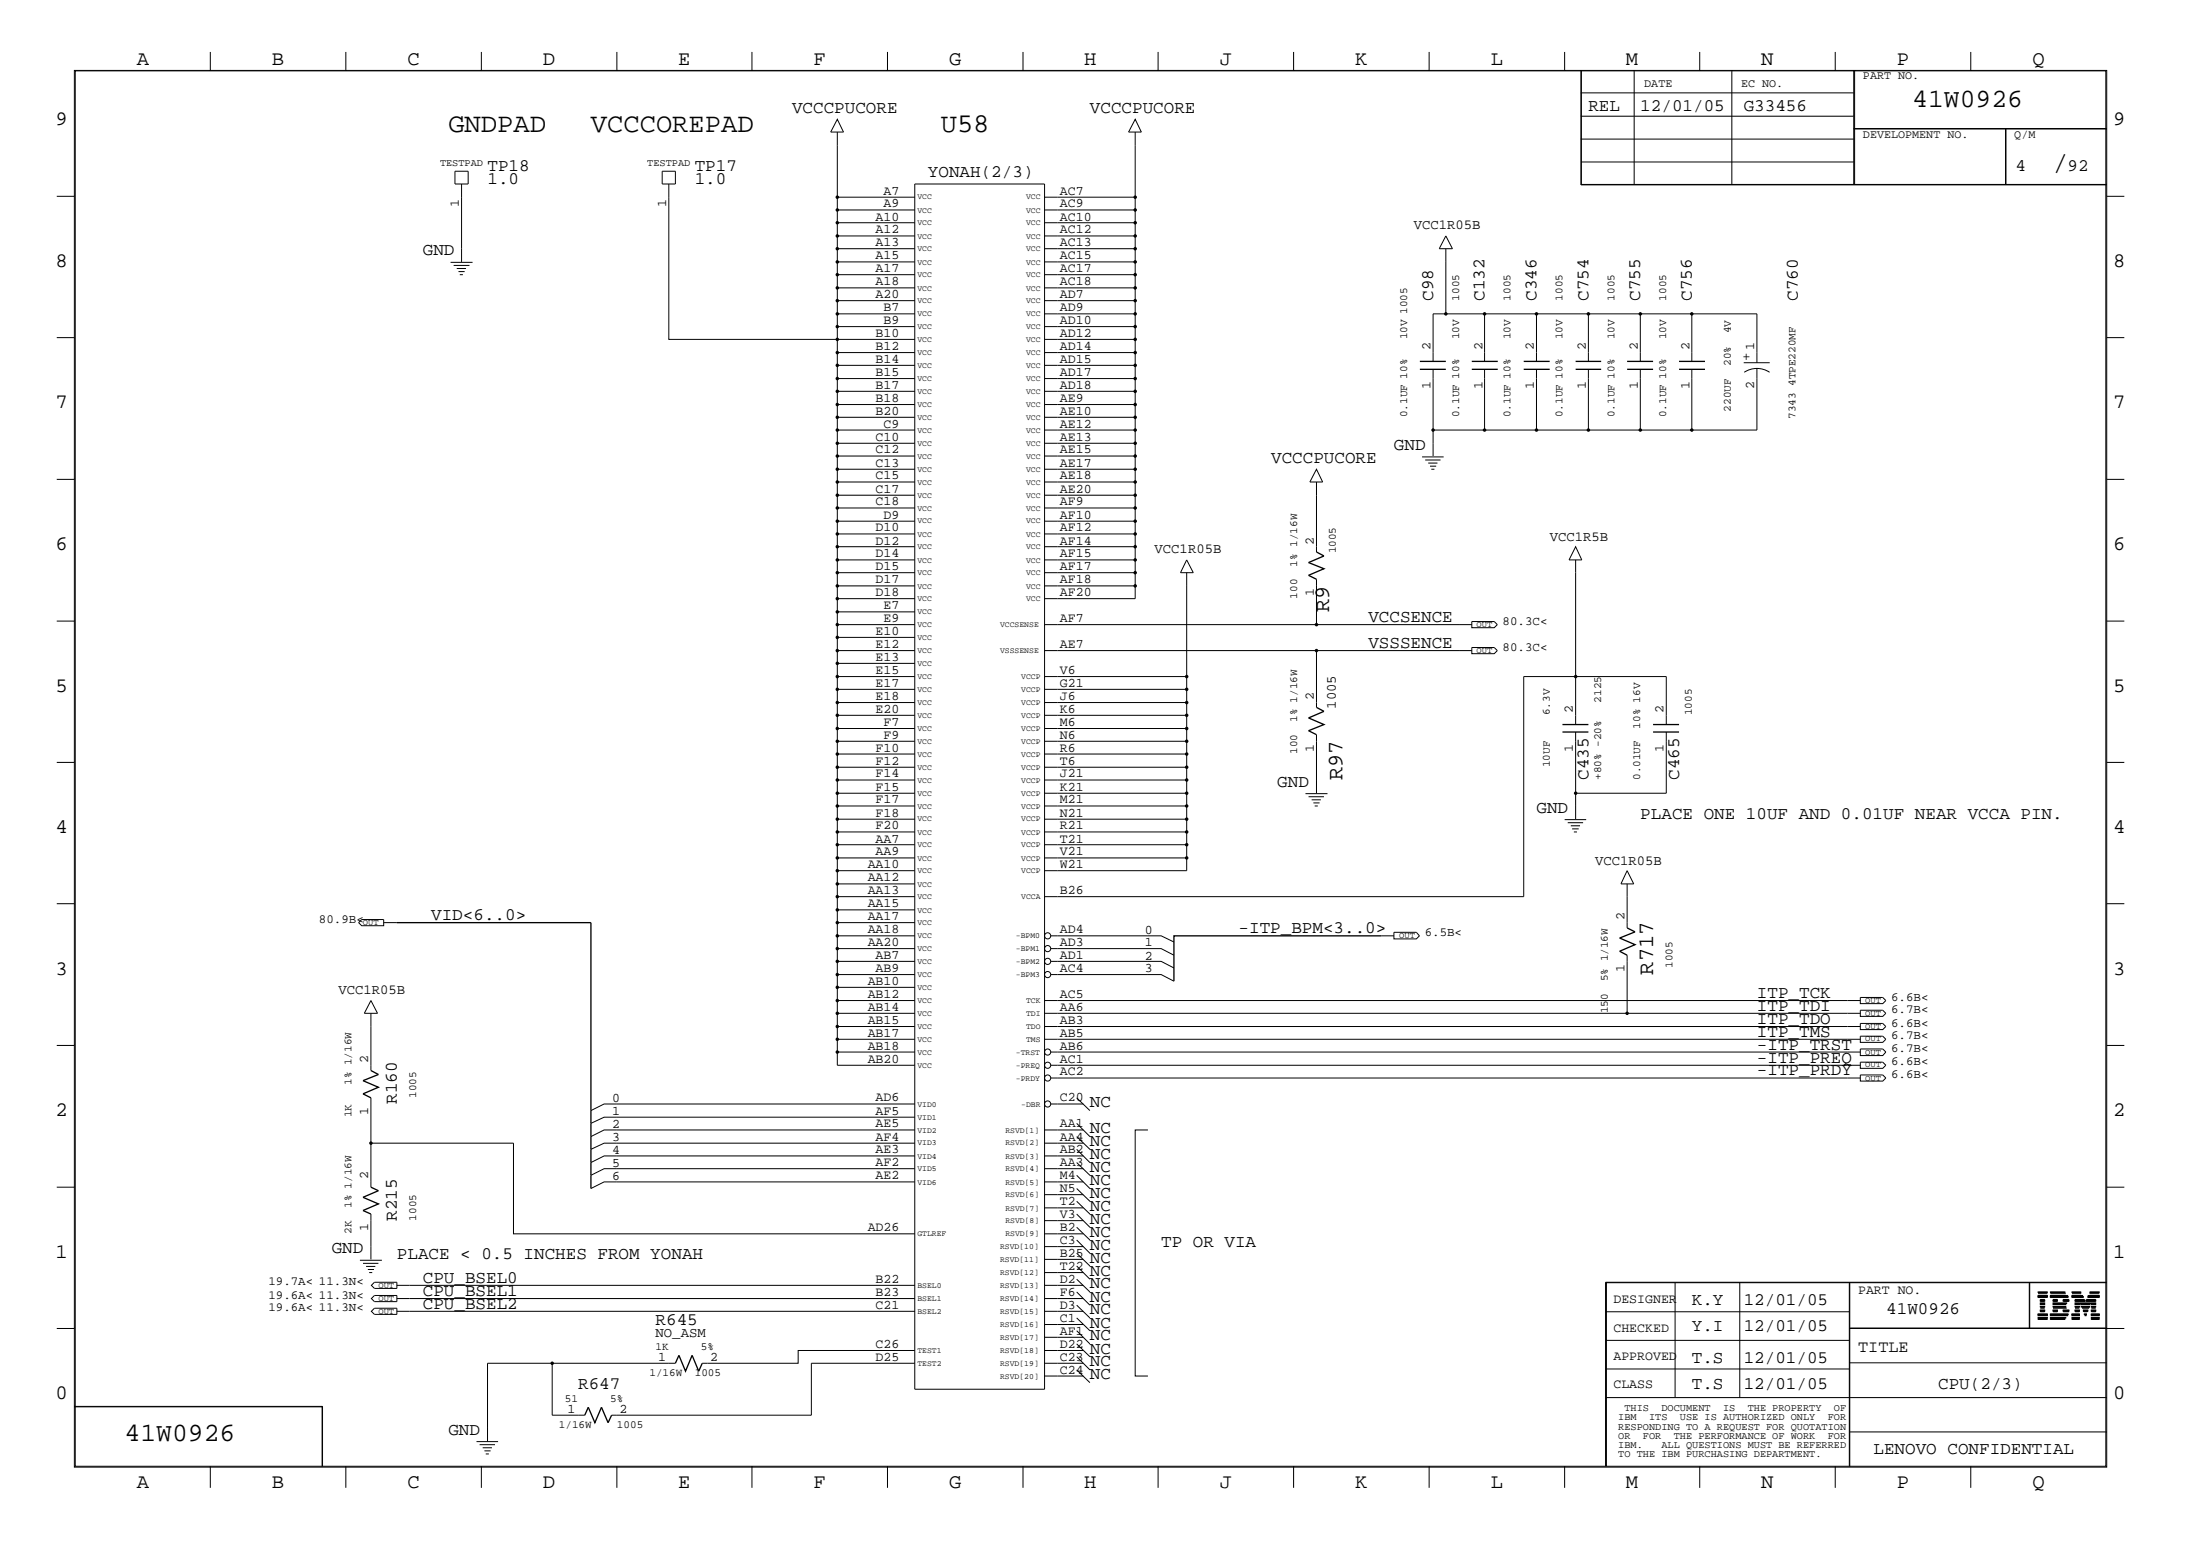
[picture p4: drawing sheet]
<svg xmlns="http://www.w3.org/2000/svg" width="423mm" height="300mm" viewBox="0 0 423 300" stroke-linecap="round" stroke-linejoin="round" font-family="sans-serif">
<g fill="none" stroke="#000" stroke-width=".19">
<path d="M14.3 13.5h391.1v268.7h-391.1zM14.5 13.6h390.7v268.4h-390.7zM40.5 10v3.5M66.5 10v3.5M92.6 10v3.5M118.7 10v3.5M144.7 10v3.5M170.8 10v3.5M196.9 10v3.5M222.8 10v3.5M248.9 10v3.5M275 10v3.5"/>
<path d="M301.1 10v3.5M304.2 13.5v22.1h101.2M304.2 17.9h52.5M304.3 13.5v22.1M314.5 13.5v22.1M327.1 10v3.5M333.2 13.5v22.1M353.1 10v3.5M356.7 13.5v22.1M356.9 13.5v22.1M379.2 10v3.5M10.9 37.8h3.4"/>
<path d="M87.5 32.9h2.6v2.5h-2.6zM88.8 35.4v15M127.4 32.9h2.6v2.5h-2.6zM128.7 35.4v29.9h47.3M161.1 22.9l1.2 2.5h-2.4zM161.1 25.4v179.5h14.9M161.1 37.9h14.9M176 35.4h25v231.8h-25zM201 37.9h17.4M218.4 22.9l1.2 2.5h-2.4zM218.4 25.4v89.7h-17.4M304.2 35.5h101.2"/>
<path d="M304.2 26.8h52.5M304.2 22.4h52.5M304.3 31.2h52.4M356.7 24.8h48.7M356.7 24.7h48.7M385.9 24.8v10.8M386 24.8v10.8M405.4 37.8h3.4M86.7 50.5h4.2M87.3 51.1h3M87.9 51.6h1.8M88.2 52.2h1.2"/>
<path d="M88.5 52.8h.6M161.1 52.8h14.9M161.1 57.8h14.9M161.1 55.4h14.9M161.1 50.4h14.9M161.1 47.8h14.9M161.1 45.4h14.9M161.1 42.8h14.9M161.1 40.4h14.9M201 52.8h17.4M201 57.8h17.4M201 55.4h17.4"/>
<path d="M201 50.4h17.4M201 47.8h17.4M201 45.4h17.4M201 42.8h17.4M201 40.4h17.4M278.2 45.4l1.3 2.4h-2.6zM278.2 47.8v12.6M10.9 64.9h3.4M161.1 77.8h14.9M161.1 75.3h14.9M161.1 72.8h14.9M161.1 70.3h14.9"/>
<path d="M161.1 67.8h14.9M161.1 62.8h14.9M161.1 60.4h14.9M201 77.8h17.4M201 75.3h17.4M201 72.8h17.4M201 70.3h17.4M201 67.8h17.4M201 65.3h17.4M201 62.8h17.4M201 60.4h17.4M275.8 69.5v-9.1h62.3v9.4"/>
<path d="M275.8 71v11.7M285.7 60.4v9.1M285.7 71v11.7M295.7 60.4v9.1M295.7 71v11.7M305.6 60.4v9.1M305.6 71v11.7M315.6 60.4v9.1M315.6 71v11.7M325.5 60.4v9.1M325.5 71v11.7M335.5 69.8h5"/>
<path d="M335.6 71.6a4.4 4.4 0 0 1 4.9 0M338.1 70.8v11.9h-52.4M405.4 64.9h3.4M10.9 92.2h3.4M161.1 97.7h14.9M161.1 95.3h14.9M161.1 92.7h14.9M161.1 90.3h14.9M161.1 87.7h14.9M161.1 85.3h14.9M161.1 82.7h14.9M161.1 80.3h14.9"/>
<path d="M201 97.7h17.4M201 95.3h17.4M201 92.7h17.4M201 90.3h17.4M201 87.7h17.4M201 85.3h17.4M201 82.7h17.4M201 80.3h17.4M253.3 90.3l1.2 2.4h-2.4zM253.3 92.7v13.5M273.6 87.9h4.2M274.2 88.5h3"/>
<path d="M274.8 89.1h1.8M275.2 89.7h1.2M275.4 90.3h.6M285.7 82.7h-9.9v5M405.4 92.2h3.4M10.9 119.5h3.4M161.1 115.1h14.9M161.1 112.7h14.9M161.1 110.2h14.9M161.1 107.7h14.9M161.1 105.2h14.9M161.1 102.7h14.9"/>
<path d="M161.1 100.2h14.9M161.1 117.7h14.9M201 112.7h17.4M201 110.2h17.4M201 107.7h17.4M201 105.2h17.4M201 102.7h17.4M201 100.2h17.4M228.3 110.2v57.3h-27.3M228.3 107.7l1.3 2.5h-2.4zM253.3 111.4v8.7M283.2 119.5h4.3l.6 .6-.6 .6h-4.3z"/>
<path d="M303.2 105.2l1.2 2.5h-2.5zM303.2 107.7v31.7M405.4 119.5h3.4M161.1 137.6h14.9M161.1 135.1h14.9M161.1 132.6h14.9M161.1 130.1h14.9M161.1 125.1h14.9M161.1 120.1h14.9M161.1 127.6h14.9M161.1 122.6h14.9M201 125.1h52.3v11"/>
<path d="M201 137.6h27.3M201 135.1h27.3M201 132.6h27.3M201 130.1h27.3M201 120.1h82.2M253.3 125.1h29.9M283.2 124.5h4.3l.6 .6-.6 .6h-4.3zM320.6 139.4v-9.3h-27.4v42.4h-92.2M10.9 146.6h3.4M161.1 155h14.9M161.1 157.6h14.9M161.1 152.6h14.9"/>
<path d="M161.1 150h14.9M161.1 147.6h14.9M161.1 145h14.9M161.1 142.6h14.9M161.1 140.1h14.9M201 155h27.3M201 157.6h27.3M201 152.6h27.3M201 150h27.3M201 147.6h27.3M201 145h27.3M201 142.6h27.3"/>
<path d="M201 140.1h27.3M251.2 152.7h4.2M251.8 153.2h3M252.4 153.8h1.8M252.7 154.4h1.2M253 155h.6M253.3 141.3v11.3M301.1 157.6h4.1M301.7 158.2h2.9M302.3 158.8h1.7M302.5 159.4h1.3M303.2 140.8v16.8"/>
<path d="M320.6 140.8v11.8h-17.4M405.4 146.6h3.4M10.9 173.8h3.4M69 177.5l.6-.6h4.2v1.2h-4.2zM73.8 177.5h2.6M161.1 172.5h14.9M161.1 167.5h14.9M161.1 165h14.9M161.1 162.5h14.9M161.1 160h14.9M161.1 177.5h14.9M161.1 175h14.9"/>
<path d="M161.1 170h14.9M201 165h27.3M201 162.5h27.3M201 160h27.3M268.2 179.3h4.3l.6 .7-.6 .6h-4.3zM302.9 160h.5M313.1 167.5l1.3 2.5h-2.5zM313.1 170v8.5M405.4 173.8h3.4M71.4 194.9v11M71.4 192.4l1.2 2.5h-2.5zM161.1 194.9h14.9"/>
<path d="M161.1 199.9h14.9M161.1 197.4h14.9M161.1 192.4h14.9M161.1 187.5h14.9M161.1 184.9h14.9M161.1 182.5h14.9M161.1 180h14.9M161.1 189.9h14.9M201 194.9h157M201 199.9h157M201 197.4h157M201 192.4h157"/>
<path d="M202.2 187.5h21.2l2.5 1.2M202.2 184.9h21.2l2.5 1.3M202.2 182.5h21.2l2.5 1.2M202.2 180h21.2l2.5 1.2M265.8 180h2.4M313.1 183.7v11.2M358 194.3h4.3l.6 .6-.6 .6h-4.3zM358 191.9h4.3l.6 .5-.6 .6h-4.3zM358 199.3h4.3l.6 .6-.6 .6h-4.3zM358 196.9h4.3l.6 .5-.6 .6h-4.3zM10.9 201.1h3.4M71.4 219.9h27.4v17.4h77.2"/>
<path d="M71.4 211.2v17.1M161.1 202.4h14.9M176 217.3h-59.8l-2.5 1.3M176 212.3h-59.8l-2.5 1.3M176 214.9h-59.8l-2.5 1.2M176 219.9h-59.8l-2.5 1.2M201 219.9h7.4M201 217.3h7.4M202.2 212.3h6.2M202.2 207.3h155.8M202.2 204.9h155.8M202.2 202.4h155.8"/>
<path d="M207.2 211.2l2.5 2.4M207.2 218.6l2.5 2.5M207.2 216.1l2.5 2.5M220.9 217.3h-2.5v47.4h2.5M358 206.8h4.3l.6 .5-.6 .6h-4.3zM358 204.3h4.3l.6 .6-.6 .6h-4.3zM358 201.8h4.3l.6 .6-.6 .6h-4.3zM405.4 201.1h3.4M10.9 228.3h3.4M71.4 233.5v8.7M176 227.3h-59.8l-2.5 1.3M176 224.8h-59.8l-2.5 1.3"/>
<path d="M176 222.3h-59.8l-2.5 1.3M201 239.8h7.4M201 237.3h7.4M201 234.8h7.4M201 232.3h7.4M201 229.8h7.4M201 227.3h7.4M201 224.8h7.4M201 222.3h7.4M207.2 236.1l2.5 2.4M207.2 238.5l2.5 2.5M207.2 221.1l2.5 2.5"/>
<path d="M207.2 226.1l2.5 2.5M207.2 228.6l2.5 2.5M207.2 231.1l2.5 2.4M207.2 233.5l2.5 2.6M207.2 223.6l2.5 2.5M405.4 228.3h3.4M10.9 255.5h3.4M69.3 242.4h4.2M69.9 243h2.9M70.4 243.6h1.8M70.8 244.2h1.2M71 244.8h.6"/>
<path d="M71.5 249.8l.6-.6h4.3v1.2h-4.3zM71.5 247.2l.6-.6h4.3v1.2h-4.3zM72.1 251.6h4.3v1.2h-4.3l-.6-.6zM76.4 252.2h99.6M76.4 249.8h99.6M76.4 247.2h99.6M176 259.8h-22.4v2.4h-18.5M201 244.8h7.4M201 259.8h7.4M201 257.2h7.4M201 254.8h7.4M201 252.2h7.4"/>
<path d="M201 249.8h7.4M201 247.2h7.4M201 242.2h7.4M207.2 253.5l2.5 2.4M207.2 255.9l2.5 2.6M207.2 258.5l2.5 2.4M207.2 241l2.5 2.5M207.2 246l2.5 2.5M207.2 248.5l2.5 2.5M207.2 251l2.5 2.5M207.2 243.5l2.5 2.5M308.9 246.7h96.5"/>
<path d="M308.9 257.8h47M308.9 252.3h47M309.1 246.6v35.4M322.3 246.6v22.2M334.8 246.6v22.2M355.9 246.6v35.4M355.9 255.4h49.5M355.9 255.5h52.9M390.5 246.6v8.9M390.6 246.6v8.9M392.2 253.7h1.8zM392.2 253.6h1.8z"/>
<path d="M392.2 253.4l1.8 .1zM392.2 253l1.8 .1zM392.2 252.8l1.8 .1zM392.2 252.7l1.8 .1zM392.2 249.4l1.8 .1zM392.2 249.3l1.8 .1zM392.2 249.2l1.8 .1zM392.2 248.8h1.8zM392.2 248.7h1.8zM392.2 248.5l1.8 .1zM392.6 252.3h.8zM392.6 252.1l.8 .1z"/>
<path d="M392.6 252l.8 .1zM392.6 251.6h.8zM392.6 251.5h.8zM392.6 251.3l.8 .1zM392.6 250.9l.8 .1zM392.6 250.8h.8zM392.6 250.6l.8 .1zM392.6 250.2l.8 .1zM392.6 250l.8 .1zM392.6 249.9h.8zM394.5 253.7h2.8zM394.5 253.6h2.9z"/>
<path d="M394.5 253.4l3 .1zM394.5 248.8h3zM394.5 248.7h2.9zM394.5 248.5l2.8 .1zM394.5 253l3.3 .1zM394.5 252.8l3.4 .1zM394.5 252.7l3.4 .1zM394.5 249.4l3.4 .1zM394.5 249.3l3.4 .1zM394.5 249.2l3.3 .1zM395.1 251.6h2.6zM395.1 251.5h2.5z"/>
<path d="M395.1 251.3l2.4 .1zM395.1 250.9l2.4 .1zM395.1 250.8h2.5zM395.1 250.6l2.6 .1zM395.1 252.3h.8zM395.1 252.1l.8 .1zM395.1 252l.8 .1zM395.1 250.2l.8 .1zM395.1 250l.8 .1zM395.1 249.9h.8zM397 252.3h1.1zM397 252.1l1.1 .1z"/>
<path d="M397 252l1.1 .1zM397 250.2l1.1 .1zM397 250l1.1 .1zM397 249.9h1.1zM398.7 253.7h1.4zM398.7 253.6h1.4zM398.7 253.4l1.4 .1zM398.7 253l1.4 .1zM398.7 252.8l1.4 .1zM398.7 252.7l1.4 .1zM398.7 249.4l2.2 .1zM398.7 249.3l2.1 .1z"/>
<path d="M398.7 249.2l2 .1zM398.7 248.8h1.8zM398.7 248.7h1.8zM398.7 248.5l1.7 .1zM399.3 252.3h.8zM399.3 252.1l.8 .1zM399.3 252l.8 .1zM399.3 251.6h.8zM399.3 251.5h.8zM399.3 251.3l.8 .1zM399.3 250.9l.8 .1zM399.3 250.8h.8z"/>
<path d="M399.3 250.6l.8 .1zM399.3 250.2l1.9 .1zM399.3 250l1.9 .1zM399.3 249.9h1.8zM400.3 250.6l2 .1zM400.4 250.9l1.8 .1zM400.4 250.8h1.8zM400.5 251.3l1.6 .1zM400.6 251.5h1.5zM400.6 251.6h1.4zM400.9 252.1l.8 .1zM400.9 252l.8 .1z"/>
<path d="M401 252.3h.7zM401.1 252.7l.4 .1zM401.2 252.8l.3 .1zM401.2 253l.2 .1zM401.4 250.2l1.9 .1zM401.5 250l1.8 .1zM401.5 249.9h1.8zM401.7 249.4l2.2 .1zM401.8 249.3l2.1 .1zM401.8 249.2l2.1 .1zM402.1 248.8h1.8zM402.1 248.7h1.8z"/>
<path d="M402.2 248.5l1.7 .1zM402.4 253.7h1.5zM402.4 253.6h1.5zM402.4 253.4l1.5 .1zM402.4 253l1.5 .1zM402.4 252.8l1.5 .1zM402.4 252.7l1.5 .1zM402.4 252.3h.9zM402.4 252.1l.9 .1zM402.4 252l.9 .1zM402.4 251.6h.9zM402.4 251.5h.9z"/>
<path d="M402.4 251.3l.9 .1zM402.4 250.9l.9 .1zM402.4 250.8h.9zM402.4 250.6l.9 .1zM405.4 246.6h-96.5v35.4M14.3 270.5h47.8v11.5M14.3 270.6h47.8M62 270.5v11.5M91.7 277.3h4.1M92.3 277.9h3M92.9 278.5h1.8M93.2 279.1h1.2"/>
<path d="M93.5 279.7h.6M106.3 262.2v10h6.2M130 262.2h-36.2v15M176 262.2h-19.9v10h-38.4M201 262.2h7.4M201 264.7h7.4M207.2 260.9l2.5 2.6M207.2 263.5l2.5 2.4M308.9 268.8h96.5M308.9 263.3h47M355.9 275.4h49.5M355.9 262.1h49.5"/>
<path d="M40.5 282v4.2M66.5 282v4.2M92.6 282v4.2M118.7 282v4.2M144.7 282v4.2M170.8 282v4.2M196.9 282v4.2M222.8 282v4.2M248.9 282v4.2M275 282v4.2M301.1 282v4.2M327.1 282v4.2"/>
<path d="M353.1 282v4.2M379.2 282v4.2"/>
<circle cx="201.6" cy="187.5" r=".59"/>
<circle cx="201.6" cy="184.9" r=".59"/>
<circle cx="201.6" cy="180" r=".59"/>
<circle cx="201.6" cy="182.5" r=".59"/>
<circle cx="201.6" cy="207.3" r=".59"/>
<circle cx="201.6" cy="202.4" r=".59"/>
<circle cx="201.6" cy="204.9" r=".59"/>
<circle cx="201.6" cy="212.3" r=".59"/>
</g>
<g fill="none" stroke="#000" stroke-width=".25">
<path d="M273.2 71h5M273.2 69.5h5M283.2 71h5M283.2 69.5h5M293.2 71h5M293.2 69.5h5M303.2 71h4.9M303.2 69.5h4.9M313.1 71h5M313.1 69.5h5M323.1 71h5M323.1 69.5h5"/>
<path d="M253.3 106.2l1.5 .7-3 1.3 3 1.2-3 1.3 1.5 .7M253.3 136.1l1.5 .7-3 1.3 3 1.3-3 1.1 1.5 .8M300.7 139.4h4.9M318.1 139.4h5M300.7 140.8h4.9M318.1 140.8h5M76.4 177.5h37.3v51.1M313.1 178.5l1.5 .7-2.9 1.2 2.9 1.3-2.9 1.3 1.4 .7M265.8 180h-39.9v8.7M71.4 205.9l1.4 .8-2.9 1.2 2.9 1.2-2.9 1.3 1.5 .8M71.4 228.3l1.4 .7-2.9 1.3 2.9 1.3-2.9 1.2 1.5 .7M112.5 272.2l.7-1.5 1.3 2.9 1.2-2.9 1.3 2.9 .7-1.4"/>
<path d="M130 262.2l.6-1.5 1.3 3 1.3-3 1.3 3 .6-1.5"/>
</g>
<g fill="#000">
<circle cx="161.1" cy="37.9" r=".34"/>
<circle cx="218.4" cy="37.9" r=".34"/>
<circle cx="161.1" cy="47.8" r=".34"/>
<circle cx="161.1" cy="42.8" r=".34"/>
<circle cx="161.1" cy="40.4" r=".34"/>
<circle cx="161.1" cy="57.8" r=".34"/>
<circle cx="161.1" cy="45.4" r=".34"/>
<circle cx="161.1" cy="55.4" r=".34"/>
<circle cx="161.1" cy="50.4" r=".34"/>
<circle cx="161.1" cy="52.8" r=".34"/>
<circle cx="218.4" cy="52.8" r=".34"/>
<circle cx="218.4" cy="57.8" r=".34"/>
<circle cx="218.4" cy="45.4" r=".34"/>
<circle cx="218.4" cy="50.4" r=".34"/>
<circle cx="218.4" cy="55.4" r=".34"/>
<circle cx="218.4" cy="40.4" r=".34"/>
<circle cx="218.4" cy="42.8" r=".34"/>
<circle cx="218.4" cy="47.8" r=".34"/>
<circle cx="161.1" cy="72.8" r=".34"/>
<circle cx="161.1" cy="67.8" r=".34"/>
<circle cx="161.1" cy="60.4" r=".34"/>
<circle cx="161.1" cy="62.8" r=".34"/>
<circle cx="161.1" cy="65.3" r=".34"/>
<circle cx="161.1" cy="70.3" r=".34"/>
<circle cx="161.1" cy="77.8" r=".34"/>
<circle cx="161.1" cy="75.3" r=".34"/>
<circle cx="218.4" cy="75.3" r=".34"/>
<circle cx="218.4" cy="60.4" r=".34"/>
<circle cx="218.4" cy="77.8" r=".34"/>
<circle cx="218.4" cy="65.3" r=".34"/>
<circle cx="218.4" cy="72.8" r=".34"/>
<circle cx="218.4" cy="67.8" r=".34"/>
<circle cx="218.4" cy="70.3" r=".34"/>
<circle cx="218.4" cy="62.8" r=".34"/>
<circle cx="278.2" cy="60.4" r=".34"/>
<circle cx="285.7" cy="60.4" r=".34"/>
<circle cx="295.7" cy="60.4" r=".34"/>
<circle cx="305.6" cy="60.4" r=".34"/>
<circle cx="315.6" cy="60.4" r=".34"/>
<circle cx="325.5" cy="60.4" r=".34"/>
<circle cx="161.1" cy="87.7" r=".34"/>
<circle cx="161.1" cy="80.3" r=".34"/>
<circle cx="161.1" cy="85.3" r=".34"/>
<circle cx="161.1" cy="97.7" r=".34"/>
<circle cx="161.1" cy="82.7" r=".34"/>
<circle cx="161.1" cy="90.3" r=".34"/>
<circle cx="161.1" cy="92.7" r=".34"/>
<circle cx="161.1" cy="95.2" r=".34"/>
<circle cx="218.4" cy="87.7" r=".34"/>
<circle cx="218.4" cy="85.3" r=".34"/>
<circle cx="218.4" cy="97.7" r=".34"/>
<circle cx="218.4" cy="82.7" r=".34"/>
<circle cx="218.4" cy="90.3" r=".34"/>
<circle cx="218.4" cy="92.7" r=".34"/>
<circle cx="218.4" cy="95.2" r=".34"/>
<circle cx="218.4" cy="80.3" r=".34"/>
<circle cx="275.8" cy="82.7" r=".34"/>
<circle cx="285.7" cy="82.7" r=".34"/>
<circle cx="295.7" cy="82.7" r=".34"/>
<circle cx="305.6" cy="82.7" r=".34"/>
<circle cx="315.6" cy="82.7" r=".34"/>
<circle cx="325.5" cy="82.7" r=".34"/>
<circle cx="161.1" cy="105.2" r=".34"/>
<circle cx="161.1" cy="115.1" r=".34"/>
<circle cx="161.1" cy="117.7" r=".34"/>
<circle cx="161.1" cy="107.7" r=".34"/>
<circle cx="161.1" cy="102.7" r=".34"/>
<circle cx="161.1" cy="100.2" r=".34"/>
<circle cx="161.1" cy="110.2" r=".34"/>
<circle cx="161.1" cy="112.7" r=".34"/>
<circle cx="218.4" cy="100.2" r=".34"/>
<circle cx="218.4" cy="102.7" r=".34"/>
<circle cx="218.4" cy="112.7" r=".34"/>
<circle cx="218.4" cy="110.2" r=".34"/>
<circle cx="218.4" cy="105.2" r=".34"/>
<circle cx="218.4" cy="107.7" r=".34"/>
<circle cx="161.1" cy="137.6" r=".34"/>
<circle cx="161.1" cy="135.1" r=".34"/>
<circle cx="161.1" cy="125.1" r=".34"/>
<circle cx="161.1" cy="130.1" r=".34"/>
<circle cx="161.1" cy="132.6" r=".34"/>
<circle cx="161.1" cy="127.6" r=".34"/>
<circle cx="161.1" cy="122.6" r=".34"/>
<circle cx="161.1" cy="120.1" r=".34"/>
<circle cx="228.3" cy="130.1" r=".34"/>
<circle cx="228.3" cy="132.6" r=".34"/>
<circle cx="228.3" cy="137.6" r=".34"/>
<circle cx="228.3" cy="135.1" r=".34"/>
<circle cx="253.3" cy="120.1" r=".34"/>
<circle cx="253.3" cy="125.1" r=".34"/>
<circle cx="303.2" cy="130.1" r=".34"/>
<circle cx="161.1" cy="140.1" r=".34"/>
<circle cx="161.1" cy="147.6" r=".34"/>
<circle cx="161.1" cy="152.6" r=".34"/>
<circle cx="161.1" cy="155" r=".34"/>
<circle cx="161.1" cy="157.6" r=".34"/>
<circle cx="161.1" cy="145" r=".34"/>
<circle cx="161.1" cy="142.6" r=".34"/>
<circle cx="161.1" cy="150" r=".34"/>
<circle cx="228.3" cy="147.6" r=".34"/>
<circle cx="228.3" cy="140.1" r=".34"/>
<circle cx="228.3" cy="155" r=".34"/>
<circle cx="228.3" cy="157.6" r=".34"/>
<circle cx="228.3" cy="145" r=".34"/>
<circle cx="228.3" cy="152.6" r=".34"/>
<circle cx="228.3" cy="150" r=".34"/>
<circle cx="228.3" cy="142.6" r=".34"/>
<circle cx="303.2" cy="152.6" r=".34"/>
<circle cx="161.1" cy="167.5" r=".34"/>
<circle cx="161.1" cy="177.5" r=".34"/>
<circle cx="161.1" cy="162.5" r=".34"/>
<circle cx="161.1" cy="165" r=".34"/>
<circle cx="161.1" cy="170" r=".34"/>
<circle cx="161.1" cy="175" r=".34"/>
<circle cx="161.1" cy="160" r=".34"/>
<circle cx="161.1" cy="172.5" r=".34"/>
<circle cx="228.3" cy="162.5" r=".34"/>
<circle cx="228.3" cy="165" r=".34"/>
<circle cx="228.3" cy="160" r=".34"/>
<circle cx="161.1" cy="192.4" r=".34"/>
<circle cx="161.1" cy="199.9" r=".34"/>
<circle cx="161.1" cy="189.9" r=".34"/>
<circle cx="161.1" cy="180" r=".34"/>
<circle cx="161.1" cy="182.5" r=".34"/>
<circle cx="161.1" cy="194.9" r=".34"/>
<circle cx="161.1" cy="197.4" r=".34"/>
<circle cx="161.1" cy="184.9" r=".34"/>
<circle cx="161.1" cy="187.5" r=".34"/>
<circle cx="313.1" cy="194.9" r=".34"/>
<circle cx="71.4" cy="219.9" r=".34"/>
<circle cx="161.1" cy="202.4" r=".34"/>
<circle cx="106.3" cy="262.2" r=".34"/>
</g>
<g font-size="5.2">
<text x="86.3" y="25.4">GNDPAD</text>
<text x="113.7" y="25.4">VCCCOREPAD</text>
<text x="181" y="25.4">U58</text>
<text x="395" y="32.9">/</text>
</g>
<g font-size="5.1">
<text x="368" y="20.5">41W0926</text>
<text x="24" y="277.2">41W0926</text>
</g>
<g font-size="4.2">
<text x="255.8" y="117.7" transform="rotate(-90 255.8 117.7)">R9</text>
<text x="258.3" y="150" transform="rotate(-90 258.3 150)">R97</text>
<text x="318.1" y="187.5" transform="rotate(-90 318.1 187.5)">R717</text>
</g>
<g font-size="4">
<text x="26.3" y="12.5">A</text>
<text x="52.3" y="12.5">B</text>
<text x="78.4" y="12.5">C</text>
<text x="104.5" y="12.5">D</text>
<text x="130.5" y="12.5">E</text>
<text x="156.5" y="12.5">F</text>
<text x="182.6" y="12.5">G</text>
<text x="208.6" y="12.5">H</text>
<text x="234.7" y="12.5">J</text>
<text x="260.8" y="12.5">K</text>
<text x="286.9" y="12.5">L</text>
<text x="312.8" y="12.5">M</text>
<text x="338.9" y="12.5">N</text>
<text x="365" y="12.5">P</text>
<text x="391.1" y="12.5">Q</text>
<text x="10.7" y="24.1">9</text>
<text x="406.7" y="24.1">9</text>
<text x="10.7" y="51.4">8</text>
<text x="406.7" y="51.4">8</text>
<text x="10.7" y="78.6">7</text>
<text x="406.7" y="78.6">7</text>
<text x="10.7" y="105.8">6</text>
<text x="406.7" y="105.8">6</text>
<text x="10.7" y="133.1">5</text>
<text x="406.7" y="133.1">5</text>
<text x="10.7" y="160.2">4</text>
<text x="406.7" y="160.2">4</text>
<text x="10.7" y="187.5">3</text>
<text x="406.7" y="187.5">3</text>
<text x="10.7" y="214.6">2</text>
<text x="406.7" y="214.6">2</text>
<text x="10.7" y="241.9">1</text>
<text x="406.7" y="241.9">1</text>
<text x="10.7" y="269.2">0</text>
<text x="406.7" y="269.2">0</text>
<text x="26.3" y="286.2">A</text>
<text x="52.3" y="286.2">B</text>
<text x="78.4" y="286.2">C</text>
<text x="104.5" y="286.2">D</text>
<text x="130.5" y="286.2">E</text>
<text x="156.5" y="286.2">F</text>
<text x="182.6" y="286.2">G</text>
<text x="208.6" y="286.2">H</text>
<text x="234.7" y="286.2">J</text>
<text x="260.8" y="286.2">K</text>
<text x="286.9" y="286.2">L</text>
<text x="312.8" y="286.2">M</text>
<text x="338.9" y="286.2">N</text>
<text x="365" y="286.2">P</text>
<text x="391.1" y="286.2">Q</text>
</g>
<g font-size="3.4">
<text x="152.4" y="21.7">VCCCPUCORE</text>
<text x="209.7" y="21.7">VCCCPUCORE</text>
<text x="305.6" y="21.4">REL</text>
<text x="315.6" y="21.4">12/01/05</text>
<text x="335.5" y="21.4">G33456</text>
<text x="93.8" y="35.4">1.0</text>
<text x="93.8" y="32.9">TP18</text>
<text x="133.7" y="32.9">TP17</text>
<text x="133.7" y="35.4">1.0</text>
<text x="178.6" y="34.1">YONAH(2/3)</text>
<text x="387.9" y="32.9">4</text>
<text x="397.8" y="32.9">92</text>
<text x="81.4" y="49.1">GND</text>
<text x="275.8" y="57.8" transform="rotate(-90 275.8 57.8)">C98</text>
<text x="285.7" y="57.8" transform="rotate(-90 285.7 57.8)">C132</text>
<text x="295.7" y="57.8" transform="rotate(-90 295.7 57.8)">C346</text>
<text x="305.6" y="57.8" transform="rotate(-90 305.6 57.8)">C754</text>
<text x="315.6" y="57.8" transform="rotate(-90 315.6 57.8)">C755</text>
<text x="325.5" y="57.8" transform="rotate(-90 325.5 57.8)">C756</text>
<text x="345.9" y="57.8" transform="rotate(-90 345.9 57.8)">C760</text>
<text x="244.6" y="89">VCCCPUCORE</text>
<text x="268.2" y="86.5">GND</text>
<text x="263.3" y="119.6">VCCSENCE</text>
<text x="263.3" y="124.6">VSSSENCE</text>
<text x="245.8" y="151.3">GND</text>
<text x="305.6" y="150" transform="rotate(-90 305.6 150)">C435</text>
<text x="323.1" y="150" transform="rotate(-90 323.1 150)">C465</text>
<text x="295.7" y="156.3">GND</text>
<text x="315.6" y="157.6">PLACE ONE 10UF AND 0.01UF NEAR VCCA PIN.</text>
<text x="83" y="177">VID&lt;6..0&gt;</text>
<text x="238.3" y="179.5">-ITP_BPM&lt;3..0&gt;</text>
<text x="338.1" y="191.9">ITP_TCK</text>
<text x="338.1" y="194.4">ITP_TDI</text>
<text x="338.1" y="196.9">ITP_TDO</text>
<text x="338.1" y="201.9">-ITP_TRST</text>
<text x="338.1" y="199.4">ITP_TMS</text>
<text x="338.1" y="206.8">-ITP_PRDY</text>
<text x="338.1" y="204.4">-ITP_PREQ</text>
<text x="76.4" y="212.3" transform="rotate(-90 76.4 212.3)">R160</text>
<text x="209.7" y="212.9">NC</text>
<text x="209.7" y="220.5">NC</text>
<text x="209.7" y="217.9">NC</text>
<text x="209.7" y="222.9">NC</text>
<text x="209.7" y="227.9">NC</text>
<text x="209.7" y="225.4">NC</text>
<text x="209.7" y="230.4">NC</text>
<text x="209.7" y="232.9">NC</text>
<text x="76.4" y="234.8" transform="rotate(-90 76.4 234.8)">R215</text>
<text x="209.7" y="237.9">NC</text>
<text x="209.7" y="235.4">NC</text>
<text x="223.4" y="239.8">TP OR VIA</text>
<text x="63.8" y="241">GND</text>
<text x="76.4" y="242.2">PLACE &lt; 0.5 INCHES FROM YONAH</text>
<text x="209.7" y="240.4">NC</text>
<text x="209.7" y="242.9">NC</text>
<text x="209.7" y="245.4">NC</text>
<text x="81.4" y="246.7">CPU_BSEL0</text>
<text x="81.4" y="249.3">CPU_BSEL1</text>
<text x="81.4" y="251.7">CPU_BSEL2</text>
<text x="209.7" y="247.8">NC</text>
<text x="209.7" y="250.4">NC</text>
<text x="325.5" y="251">K.Y</text>
<text x="335.5" y="251">12/01/05</text>
<text x="126.2" y="254.8">R645</text>
<text x="209.7" y="255.4">NC</text>
<text x="209.7" y="257.8">NC</text>
<text x="209.7" y="252.8">NC</text>
<text x="325.5" y="255.9">Y.I</text>
<text x="335.5" y="255.9">12/01/05</text>
<text x="363" y="252.7">41W0926</text>
<text x="209.7" y="260.3">NC</text>
<text x="209.7" y="262.8">NC</text>
<text x="325.5" y="262.2">T.S</text>
<text x="335.5" y="262.2">12/01/05</text>
<text x="111.3" y="267.2">R647</text>
<text x="209.7" y="265.3">NC</text>
<text x="325.5" y="267.2">T.S</text>
<text x="335.5" y="267.2">12/01/05</text>
<text x="373" y="267.2">CPU(2/3)</text>
<text x="86.3" y="275.9">GND</text>
<text x="360.5" y="279.7">LENOVO CONFIDENTIAL</text>
</g>
<text font-size="3.2" x="357.5" y="260">TITLE</text>
<g font-size="2.7">
<text x="272" y="44.1">VCC1R05B</text>
<text x="336.8" y="69.4" transform="rotate(-90 336.8 69.4)">+</text>
<text x="222.2" y="106.4">VCC1R05B</text>
<text x="298.2" y="104">VCC1R5B</text>
<text x="257" y="136.3" transform="rotate(-90 257 136.3)">1005</text>
<text x="306.9" y="166.3">VCC1R05B</text>
<text x="65.1" y="191.2">VCC1R05B</text>
<text x="126.2" y="257.2">NO_ASM</text>
</g>
<g font-size="2.5">
<text x="88.3" y="39.9" transform="rotate(-90 88.3 39.9)">1</text>
<text x="128.2" y="39.9" transform="rotate(-90 128.2 39.9)">1</text>
<text x="170" y="37.4">A7</text>
<text x="170" y="39.9">A9</text>
<text x="204" y="37.4">AC7</text>
<text x="204" y="39.9">AC9</text>
<text x="168.5" y="42.4">A10</text>
<text x="168.5" y="44.9">A12</text>
<text x="168.5" y="47.3">A13</text>
<text x="204" y="42.4">AC10</text>
<text x="204" y="44.9">AC12</text>
<text x="204" y="47.3">AC13</text>
<text x="168.5" y="49.9">A15</text>
<text x="168.5" y="52.3">A17</text>
<text x="204" y="49.9">AC15</text>
<text x="204" y="52.3">AC17</text>
<text x="168.5" y="54.9">A18</text>
<text x="168.5" y="57.3">A20</text>
<text x="170" y="59.9">B7</text>
<text x="204" y="54.9">AC18</text>
<text x="204" y="57.3">AD7</text>
<text x="204" y="59.9">AD9</text>
<text x="168.5" y="64.9">B10</text>
<text x="170" y="62.3">B9</text>
<text x="204" y="62.3">AD10</text>
<text x="204" y="64.9">AD12</text>
<text x="168.5" y="67.3">B12</text>
<text x="168.5" y="69.8">B14</text>
<text x="204" y="67.3">AD14</text>
<text x="204" y="69.8">AD15</text>
<text x="275.3" y="67.3" transform="rotate(-90 275.3 67.3)">2</text>
<text x="285.2" y="67.3" transform="rotate(-90 285.2 67.3)">2</text>
<text x="295.1" y="67.3" transform="rotate(-90 295.1 67.3)">2</text>
<text x="305.1" y="67.3" transform="rotate(-90 305.1 67.3)">2</text>
<text x="315.1" y="67.3" transform="rotate(-90 315.1 67.3)">2</text>
<text x="325.1" y="67.3" transform="rotate(-90 325.1 67.3)">2</text>
<text x="337.6" y="67.3" transform="rotate(-90 337.6 67.3)">1</text>
<text x="168.5" y="72.3">B15</text>
<text x="168.5" y="74.8">B17</text>
<text x="168.5" y="77.3">B18</text>
<text x="204" y="72.3">AD17</text>
<text x="204" y="74.8">AD18</text>
<text x="204" y="77.3">AE9</text>
<text x="275.3" y="74.8" transform="rotate(-90 275.3 74.8)">1</text>
<text x="285.2" y="74.8" transform="rotate(-90 285.2 74.8)">1</text>
<text x="295.1" y="74.8" transform="rotate(-90 295.1 74.8)">1</text>
<text x="305.1" y="74.8" transform="rotate(-90 305.1 74.8)">1</text>
<text x="315.1" y="74.8" transform="rotate(-90 315.1 74.8)">1</text>
<text x="325.1" y="74.8" transform="rotate(-90 325.1 74.8)">1</text>
<text x="337.6" y="74.8" transform="rotate(-90 337.6 74.8)">2</text>
<text x="168.5" y="79.8">B20</text>
<text x="170" y="82.3">C9</text>
<text x="204" y="79.8">AE10</text>
<text x="204" y="82.3">AE12</text>
<text x="168.5" y="84.8">C10</text>
<text x="168.5" y="87.2">C12</text>
<text x="168.5" y="89.7">C13</text>
<text x="204" y="84.8">AE13</text>
<text x="204" y="87.2">AE15</text>
<text x="204" y="89.7">AE17</text>
<text x="168.5" y="92.2">C15</text>
<text x="168.5" y="94.7">C17</text>
<text x="204" y="92.2">AE18</text>
<text x="204" y="94.7">AE20</text>
<text x="168.5" y="97.2">C18</text>
<text x="170" y="99.7">D9</text>
<text x="204" y="97.2">AF9</text>
<text x="204" y="99.7">AF10</text>
<text x="168.5" y="102.2">D10</text>
<text x="168.5" y="104.7">D12</text>
<text x="168.5" y="107.2">D14</text>
<text x="204" y="102.2">AF12</text>
<text x="204" y="104.7">AF14</text>
<text x="204" y="107.2">AF15</text>
<text x="252.8" y="104.7" transform="rotate(-90 252.8 104.7)">2</text>
<text x="168.5" y="109.6">D15</text>
<text x="168.5" y="112.2">D17</text>
<text x="204" y="109.6">AF17</text>
<text x="204" y="112.2">AF18</text>
<text x="168.5" y="114.6">D18</text>
<text x="170" y="117.2">E7</text>
<text x="170" y="119.6">E9</text>
<text x="204" y="114.6">AF20</text>
<text x="204" y="119.6">AF7</text>
<text x="252.8" y="114.7" transform="rotate(-90 252.8 114.7)">1</text>
<text x="168.5" y="122.2">E10</text>
<text x="168.5" y="124.6">E12</text>
<text x="204" y="124.6">AE7</text>
<text x="168.5" y="127.1">E13</text>
<text x="168.5" y="129.6">E15</text>
<text x="204" y="129.6">V6</text>
<text x="168.5" y="132.1">E17</text>
<text x="168.5" y="134.6">E18</text>
<text x="168.5" y="137.1">E20</text>
<text x="204" y="132.1">G21</text>
<text x="204" y="134.6">J6</text>
<text x="204" y="137.1">K6</text>
<text x="252.8" y="134.6" transform="rotate(-90 252.8 134.6)">2</text>
<text x="302.7" y="137.1" transform="rotate(-90 302.7 137.1)">2</text>
<text x="320.1" y="137.1" transform="rotate(-90 320.1 137.1)">2</text>
<text x="170" y="139.6">F7</text>
<text x="170" y="142.1">F9</text>
<text x="204" y="139.6">M6</text>
<text x="204" y="142.1">N6</text>
<text x="168.5" y="144.6">F10</text>
<text x="168.5" y="147.1">F12</text>
<text x="168.5" y="149.5">F14</text>
<text x="204" y="144.6">R6</text>
<text x="204" y="147.1">T6</text>
<text x="204" y="149.5">J21</text>
<text x="252.8" y="144.6" transform="rotate(-90 252.8 144.6)">1</text>
<text x="302.7" y="144.6" transform="rotate(-90 302.7 144.6)">1</text>
<text x="320.1" y="144.6" transform="rotate(-90 320.1 144.6)">1</text>
<text x="168.5" y="152.1">F15</text>
<text x="168.5" y="154.5">F17</text>
<text x="204" y="152.1">K21</text>
<text x="204" y="154.5">M21</text>
<text x="168.5" y="157.1">F18</text>
<text x="168.5" y="159.5">F20</text>
<text x="204" y="157.1">N21</text>
<text x="204" y="159.5">R21</text>
<text x="167" y="167">AA10</text>
<text x="168.5" y="162.1">AA7</text>
<text x="168.5" y="164.5">AA9</text>
<text x="204" y="162.1">T21</text>
<text x="204" y="164.5">V21</text>
<text x="204" y="167">W21</text>
<text x="167" y="169.5">AA12</text>
<text x="167" y="172">AA13</text>
<text x="204" y="172">B26</text>
<text x="167" y="174.5">AA15</text>
<text x="167" y="177">AA17</text>
<text x="167" y="179.5">AA18</text>
<text x="204" y="179.5">AD4</text>
<text x="220.3" y="179.6">0</text>
<text x="312.6" y="177" transform="rotate(-90 312.6 177)">2</text>
<text x="167" y="181.9">AA20</text>
<text x="168.5" y="184.5">AB7</text>
<text x="204" y="181.9">AD3</text>
<text x="204" y="184.5">AD1</text>
<text x="220.3" y="184.6">2</text>
<text x="220.3" y="182">1</text>
<text x="167" y="189.4">AB10</text>
<text x="167" y="191.9">AB12</text>
<text x="168.5" y="186.9">AB9</text>
<text x="204" y="186.9">AC4</text>
<text x="204" y="191.9">AC5</text>
<text x="220.3" y="187">3</text>
<text x="312.6" y="186.9" transform="rotate(-90 312.6 186.9)">1</text>
<text x="167" y="194.4">AB14</text>
<text x="167" y="196.9">AB15</text>
<text x="204" y="194.4">AA6</text>
<text x="204" y="196.9">AB3</text>
<text x="167" y="199.4">AB17</text>
<text x="167" y="201.9">AB18</text>
<text x="204" y="199.4">AB5</text>
<text x="204" y="201.9">AB6</text>
<text x="70.9" y="204.4" transform="rotate(-90 70.9 204.4)">2</text>
<text x="167" y="204.4">AB20</text>
<text x="204" y="204.4">AC1</text>
<text x="204" y="206.8">AC2</text>
<text x="70.9" y="214.4" transform="rotate(-90 70.9 214.4)">1</text>
<text x="117.8" y="214.5">1</text>
<text x="117.8" y="212">0</text>
<text x="168.5" y="211.8">AD6</text>
<text x="168.5" y="214.4">AF5</text>
<text x="204" y="211.8">C20</text>
<text x="117.8" y="216.9">2</text>
<text x="117.8" y="219.5">3</text>
<text x="117.8" y="221.9">4</text>
<text x="168.5" y="216.8">AE5</text>
<text x="168.5" y="219.4">AF4</text>
<text x="168.5" y="221.8">AE3</text>
<text x="204" y="216.8">AA1</text>
<text x="204" y="219.4">AA4</text>
<text x="204" y="221.8">AB2</text>
<text x="70.9" y="226.8" transform="rotate(-90 70.9 226.8)">2</text>
<text x="117.8" y="224.5">5</text>
<text x="117.8" y="226.9">6</text>
<text x="168.5" y="224.4">AF2</text>
<text x="168.5" y="226.8">AE2</text>
<text x="204" y="224.4">AA3</text>
<text x="204" y="226.8">M4</text>
<text x="204" y="229.3">N5</text>
<text x="204" y="231.8">T2</text>
<text x="70.9" y="236.8" transform="rotate(-90 70.9 236.8)">1</text>
<text x="167" y="236.8">AD26</text>
<text x="204" y="234.3">V3</text>
<text x="204" y="236.8">B2</text>
<text x="204" y="239.3">C3</text>
<text x="204" y="241.8">B25</text>
<text x="204" y="244.3">T22</text>
<text x="168.5" y="246.7">B22</text>
<text x="168.5" y="249.3">B23</text>
<text x="168.5" y="251.7">C21</text>
<text x="204" y="246.7">D2</text>
<text x="204" y="249.3">F6</text>
<text x="204" y="251.7">D3</text>
<text x="310.5" y="250.6">DESIGNER</text>
<text x="357.5" y="248.8">PART NO.</text>
<text x="204" y="254.3">C1</text>
<text x="204" y="256.7">AF1</text>
<text x="310.5" y="256.1">CHECKED</text>
<text x="126.7" y="261.7">1</text>
<text x="136.7" y="261.7">2</text>
<text x="168.5" y="259.2">C26</text>
<text x="168.5" y="261.7">D25</text>
<text x="204" y="259.2">D22</text>
<text x="204" y="261.7">C23</text>
<text x="310.5" y="261.5">APPROVED</text>
<text x="204" y="264.2">C24</text>
<text x="310.5" y="267">CLASS</text>
<text x="109.2" y="271.7">1</text>
<text x="119.2" y="271.7">2</text>
</g>
<g font-size="2.4">
<text x="289.1" y="120.1">80.3C&lt;</text>
<text x="289.1" y="125.1">80.3C&lt;</text>
<text x="61.4" y="177.5">80.9B&lt;</text>
<text x="274.2" y="180">6.5B&lt;</text>
<text x="363.9" y="194.9">6.7B&lt;</text>
<text x="363.9" y="197.4">6.6B&lt;</text>
<text x="363.9" y="192.4">6.6B&lt;</text>
<text x="363.9" y="202.4">6.7B&lt;</text>
<text x="363.9" y="199.9">6.7B&lt;</text>
<text x="363.9" y="207.3">6.6B&lt;</text>
<text x="363.9" y="204.9">6.6B&lt;</text>
<text x="51.6" y="247.2">19.7A&lt; 11.3N&lt;</text>
<text x="51.6" y="249.8">19.6A&lt; 11.3N&lt;</text>
<text x="51.6" y="252.2">19.6A&lt; 11.3N&lt;</text>
</g>
<g font-size="2.3">
<text x="316.4" y="16.7">DATE</text>
<text x="335" y="16.7">EC NO.</text>
<text x="358.5" y="15.2">PART NO.</text>
<text x="358.5" y="26.6">DEVELOPMENT NO.</text>
<text x="387.6" y="26.6">Q/M</text>
</g>
<g font-size="2.1">
<text x="280.8" y="57.8" transform="rotate(-90 280.8 57.8)">1005</text>
<text x="290.7" y="57.8" transform="rotate(-90 290.7 57.8)">1005</text>
<text x="300.7" y="57.8" transform="rotate(-90 300.7 57.8)">1005</text>
<text x="310.6" y="57.8" transform="rotate(-90 310.6 57.8)">1005</text>
<text x="320.6" y="57.8" transform="rotate(-90 320.6 57.8)">1005</text>
<text x="270.8" y="65.3" transform="rotate(-90 270.8 65.3)">10V 1005</text>
<text x="280.8" y="65.3" transform="rotate(-90 280.8 65.3)">10V</text>
<text x="290.7" y="65.3" transform="rotate(-90 290.7 65.3)">10V</text>
<text x="300.7" y="65.3" transform="rotate(-90 300.7 65.3)">10V</text>
<text x="310.6" y="65.3" transform="rotate(-90 310.6 65.3)">10V</text>
<text x="320.6" y="65.3" transform="rotate(-90 320.6 65.3)">10V</text>
<text x="333.1" y="64.1" transform="rotate(-90 333.1 64.1)">4V</text>
<text x="333.1" y="70.4" transform="rotate(-90 333.1 70.4)">20%</text>
<text x="270.8" y="80.3" transform="rotate(-90 270.8 80.3)">0.1UF 10%</text>
<text x="280.8" y="80.3" transform="rotate(-90 280.8 80.3)">0.1UF 10%</text>
<text x="290.7" y="80.3" transform="rotate(-90 290.7 80.3)">0.1UF 10%</text>
<text x="300.7" y="80.3" transform="rotate(-90 300.7 80.3)">0.1UF 10%</text>
<text x="310.6" y="80.3" transform="rotate(-90 310.6 80.3)">0.1UF 10%</text>
<text x="320.6" y="80.3" transform="rotate(-90 320.6 80.3)">0.1UF 10%</text>
<text x="333.1" y="79.2" transform="rotate(-90 333.1 79.2)">220UF</text>
<text x="345.5" y="80.6" transform="rotate(-90 345.5 80.6)">7343 4TPE220MF</text>
<text x="257" y="106.4" transform="rotate(-90 257 106.4)">1005</text>
<text x="249.6" y="109" transform="rotate(-90 249.6 109)">1% 1/16W</text>
<text x="249.6" y="115.1" transform="rotate(-90 249.6 115.1)">100</text>
<text x="298.2" y="137.6" transform="rotate(-90 298.2 137.6)">6.3V</text>
<text x="308.1" y="135.1" transform="rotate(-90 308.1 135.1)">2125</text>
<text x="325.5" y="137.6" transform="rotate(-90 325.5 137.6)">1005</text>
<text x="249.6" y="138.9" transform="rotate(-90 249.6 138.9)">1% 1/16W</text>
<text x="315.6" y="140.1" transform="rotate(-90 315.6 140.1)">10% 16V</text>
<text x="249.6" y="145" transform="rotate(-90 249.6 145)">100</text>
<text x="298.2" y="147.6" transform="rotate(-90 298.2 147.6)">10UF</text>
<text x="308.1" y="150" transform="rotate(-90 308.1 150)">+80% -20%</text>
<text x="315.6" y="150" transform="rotate(-90 315.6 150)">0.01UF</text>
<text x="309.4" y="188.7" transform="rotate(-90 309.4 188.7)">5% 1/16W</text>
<text x="321.8" y="186.2" transform="rotate(-90 321.8 186.2)">1005</text>
<text x="309.4" y="194.9" transform="rotate(-90 309.4 194.9)">150</text>
<text x="67.6" y="208.6" transform="rotate(-90 67.6 208.6)">1% 1/16W</text>
<text x="67.6" y="214.9" transform="rotate(-90 67.6 214.9)">1K</text>
<text x="80.1" y="211.2" transform="rotate(-90 80.1 211.2)">1005</text>
<text x="67.6" y="232.3" transform="rotate(-90 67.6 232.3)">1% 1/16W</text>
<text x="67.6" y="237.3" transform="rotate(-90 67.6 237.3)">2K</text>
<text x="80.1" y="234.8" transform="rotate(-90 80.1 234.8)">1005</text>
<text x="126.2" y="259.8">1K</text>
<text x="134.9" y="259.8">5%</text>
<text x="108.7" y="269.7">51</text>
<text x="117.4" y="269.7">5%</text>
<text x="125" y="264.7">1/16W</text>
<text x="133.7" y="264.7">1005</text>
<text x="107.5" y="274.7">1/16W</text>
<text x="118.7" y="274.7">1005</text>
</g>
<g font-size="2">
<text x="84.7" y="31.9">TESTPAD</text>
<text x="124.5" y="31.9">TESTPAD</text>
<text x="311.4" y="273.2">IBM</text>
<text x="311.4" y="275">RESPONDING TO A REQUEST FOR QUOTATION</text>
<text x="312.6" y="271.4">THIS</text>
<text x="317.3" y="273.2">ITS</text>
<text x="319.7" y="271.4">DOCUMENT</text>
<text x="323.3" y="273.2">USE IS AUTHORIZED ONLY</text>
<text x="331.6" y="271.4">IS</text>
<text x="336.3" y="271.4">THE PROPERTY</text>
<text x="351.7" y="273.2">FOR</text>
<text x="352.9" y="271.4">OF</text>
<text x="311.4" y="276.7">OR</text>
<text x="311.4" y="278.6">IBM.</text>
<text x="311.4" y="280.2">TO THE IBM PURCHASING DEPARTMENT.</text>
<text x="316.1" y="276.7">FOR</text>
<text x="319.7" y="278.6">ALL QUESTIONS MUST BE REFERRED</text>
<text x="322.1" y="276.7">THE PERFORMANCE OF WORK</text>
<text x="351.7" y="276.7">FOR</text>
</g>
<g font-size="1.7">
<text x="284.1" y="120.6">OUT</text>
<text x="284.1" y="125.6">OUT</text>
<text x="69.8" y="177.9">OUT</text>
<text x="269.2" y="180.4">OUT</text>
<text x="358.9" y="195.3">OUT</text>
<text x="358.9" y="192.9">OUT</text>
<text x="358.9" y="197.9">OUT</text>
<text x="358.9" y="202.9">OUT</text>
<text x="358.9" y="200.3">OUT</text>
<text x="358.9" y="207.9">OUT</text>
<text x="358.9" y="205.3">OUT</text>
<text x="72.8" y="250.2">OUT</text>
<text x="72.8" y="247.7">OUT</text>
<text x="72.8" y="252.7">OUT</text>
</g>
<g font-size="1.6">
<text x="176.5" y="40.9">VCC</text>
<text x="176.5" y="38.4">VCC</text>
<text x="197.4" y="40.9">VCC</text>
<text x="197.4" y="38.4">VCC</text>
<text x="176.5" y="45.9">VCC</text>
<text x="176.5" y="43.3">VCC</text>
<text x="197.4" y="45.9">VCC</text>
<text x="197.4" y="43.3">VCC</text>
<text x="176.5" y="53.3">VCC</text>
<text x="176.5" y="50.9">VCC</text>
<text x="176.5" y="48.3">VCC</text>
<text x="197.4" y="53.3">VCC</text>
<text x="197.4" y="50.9">VCC</text>
<text x="197.4" y="48.3">VCC</text>
<text x="176.5" y="58.3">VCC</text>
<text x="176.5" y="55.9">VCC</text>
<text x="197.4" y="58.3">VCC</text>
<text x="197.4" y="55.9">VCC</text>
<text x="176.5" y="65.8">VCC</text>
<text x="176.5" y="63.3">VCC</text>
<text x="176.5" y="60.8">VCC</text>
<text x="197.4" y="65.8">VCC</text>
<text x="197.4" y="63.3">VCC</text>
<text x="197.4" y="60.8">VCC</text>
<text x="176.5" y="70.8">VCC</text>
<text x="176.5" y="68.3">VCC</text>
<text x="197.4" y="70.8">VCC</text>
<text x="197.4" y="68.3">VCC</text>
<text x="176.5" y="75.8">VCC</text>
<text x="176.5" y="73.3">VCC</text>
<text x="197.4" y="75.8">VCC</text>
<text x="197.4" y="73.3">VCC</text>
<text x="176.5" y="83.2">VCC</text>
<text x="176.5" y="80.8">VCC</text>
<text x="176.5" y="78.2">VCC</text>
<text x="197.4" y="83.2">VCC</text>
<text x="197.4" y="80.8">VCC</text>
<text x="197.4" y="78.2">VCC</text>
<text x="176.5" y="88.2">VCC</text>
<text x="176.5" y="85.8">VCC</text>
<text x="197.4" y="88.2">VCC</text>
<text x="197.4" y="85.8">VCC</text>
<text x="176.5" y="95.8">VCC</text>
<text x="176.5" y="93.2">VCC</text>
<text x="176.5" y="90.8">VCC</text>
<text x="197.4" y="95.8">VCC</text>
<text x="197.4" y="93.2">VCC</text>
<text x="197.4" y="90.8">VCC</text>
<text x="176.5" y="100.7">VCC</text>
<text x="176.5" y="98.2">VCC</text>
<text x="197.4" y="100.7">VCC</text>
<text x="197.4" y="98.2">VCC</text>
<text x="176.5" y="105.7">VCC</text>
<text x="176.5" y="103.2">VCC</text>
<text x="197.4" y="105.7">VCC</text>
<text x="197.4" y="103.2">VCC</text>
<text x="176.5" y="113.2">VCC</text>
<text x="176.5" y="110.7">VCC</text>
<text x="176.5" y="108.2">VCC</text>
<text x="197.4" y="113.2">VCC</text>
<text x="197.4" y="110.7">VCC</text>
<text x="197.4" y="108.2">VCC</text>
<text x="176.5" y="118.1">VCC</text>
<text x="176.5" y="115.7">VCC</text>
<text x="197.4" y="115.7">VCC</text>
<text x="176.5" y="125.6">VCC</text>
<text x="176.5" y="123.1">VCC</text>
<text x="176.5" y="120.6">VCC</text>
<text x="192.4" y="125.6">VSSSENSE</text>
<text x="192.4" y="120.6">VCCSENSE</text>
<text x="176.5" y="130.6">VCC</text>
<text x="176.5" y="128.1">VCC</text>
<text x="196.5" y="130.6">VCCP</text>
<text x="176.5" y="135.6">VCC</text>
<text x="176.5" y="133.1">VCC</text>
<text x="196.5" y="135.6">VCCP</text>
<text x="196.5" y="133.1">VCCP</text>
<text x="176.5" y="143.1">VCC</text>
<text x="176.5" y="140.5">VCC</text>
<text x="176.5" y="138.1">VCC</text>
<text x="196.5" y="143.1">VCCP</text>
<text x="196.5" y="140.5">VCCP</text>
<text x="196.5" y="138.1">VCCP</text>
<text x="176.5" y="148.1">VCC</text>
<text x="176.5" y="145.5">VCC</text>
<text x="196.5" y="148.1">VCCP</text>
<text x="196.5" y="145.5">VCCP</text>
<text x="176.5" y="155.5">VCC</text>
<text x="176.5" y="153.1">VCC</text>
<text x="176.5" y="150.5">VCC</text>
<text x="196.5" y="155.5">VCCP</text>
<text x="196.5" y="153.1">VCCP</text>
<text x="196.5" y="150.5">VCCP</text>
<text x="176.5" y="160.5">VCC</text>
<text x="176.5" y="158">VCC</text>
<text x="196.5" y="160.5">VCCP</text>
<text x="196.5" y="158">VCCP</text>
<text x="176.5" y="168">VCC</text>
<text x="176.5" y="165.5">VCC</text>
<text x="176.5" y="163">VCC</text>
<text x="196.5" y="168">VCCP</text>
<text x="196.5" y="165.5">VCCP</text>
<text x="196.5" y="163">VCCP</text>
<text x="176.5" y="173">VCC</text>
<text x="176.5" y="170.5">VCC</text>
<text x="196.5" y="173">VCCA</text>
<text x="176.5" y="178">VCC</text>
<text x="176.5" y="175.5">VCC</text>
<text x="176.5" y="185.4">VCC</text>
<text x="176.5" y="183">VCC</text>
<text x="176.5" y="180.4">VCC</text>
<text x="195.5" y="185.4">-BPM2</text>
<text x="195.5" y="183">-BPM1</text>
<text x="195.5" y="180.4">-BPM0</text>
<text x="176.5" y="190.4">VCC</text>
<text x="176.5" y="188">VCC</text>
<text x="195.5" y="188">-BPM3</text>
<text x="176.5" y="197.9">VCC</text>
<text x="176.5" y="195.4">VCC</text>
<text x="176.5" y="193">VCC</text>
<text x="197.4" y="197.9">TDO</text>
<text x="197.4" y="195.4">TDI</text>
<text x="197.4" y="193">TCK</text>
<text x="176.5" y="202.9">VCC</text>
<text x="176.5" y="200.4">VCC</text>
<text x="195.5" y="202.9">-TRST</text>
<text x="197.4" y="200.4">TMS</text>
<text x="176.5" y="205.4">VCC</text>
<text x="195.5" y="207.9">-PRDY</text>
<text x="195.5" y="205.4">-PREQ</text>
<text x="176.5" y="215.4">VID1</text>
<text x="176.5" y="212.9">VID0</text>
<text x="196.5" y="212.9">-DBR</text>
<text x="176.5" y="220.3">VID3</text>
<text x="176.5" y="217.8">VID2</text>
<text x="193.5" y="220.3">RSVD[2]</text>
<text x="193.5" y="217.8">RSVD[1]</text>
<text x="176.5" y="227.8">VID6</text>
<text x="176.5" y="225.3">VID5</text>
<text x="176.5" y="222.8">VID4</text>
<text x="193.5" y="227.8">RSVD[5]</text>
<text x="193.5" y="225.3">RSVD[4]</text>
<text x="193.5" y="222.8">RSVD[3]</text>
<text x="193.5" y="232.8">RSVD[7]</text>
<text x="193.5" y="230.3">RSVD[6]</text>
<text x="176.5" y="237.8">GTLREF</text>
<text x="193.5" y="237.8">RSVD[9]</text>
<text x="193.5" y="235.3">RSVD[8]</text>
<text x="192.4" y="245.3">RSVD[12]</text>
<text x="192.4" y="242.7">RSVD[11]</text>
<text x="192.4" y="240.3">RSVD[10]</text>
<text x="176.5" y="250.3">BSEL1</text>
<text x="176.5" y="247.7">BSEL0</text>
<text x="192.4" y="250.3">RSVD[14]</text>
<text x="192.4" y="247.7">RSVD[13]</text>
<text x="176.5" y="252.7">BSEL2</text>
<text x="192.4" y="257.7">RSVD[17]</text>
<text x="192.4" y="255.3">RSVD[16]</text>
<text x="192.4" y="252.7">RSVD[15]</text>
<text x="176.5" y="262.7">TEST2</text>
<text x="176.5" y="260.2">TEST1</text>
<text x="192.4" y="262.7">RSVD[19]</text>
<text x="192.4" y="260.2">RSVD[18]</text>
<text x="192.4" y="265.2">RSVD[20]</text>
</g>
</svg>
